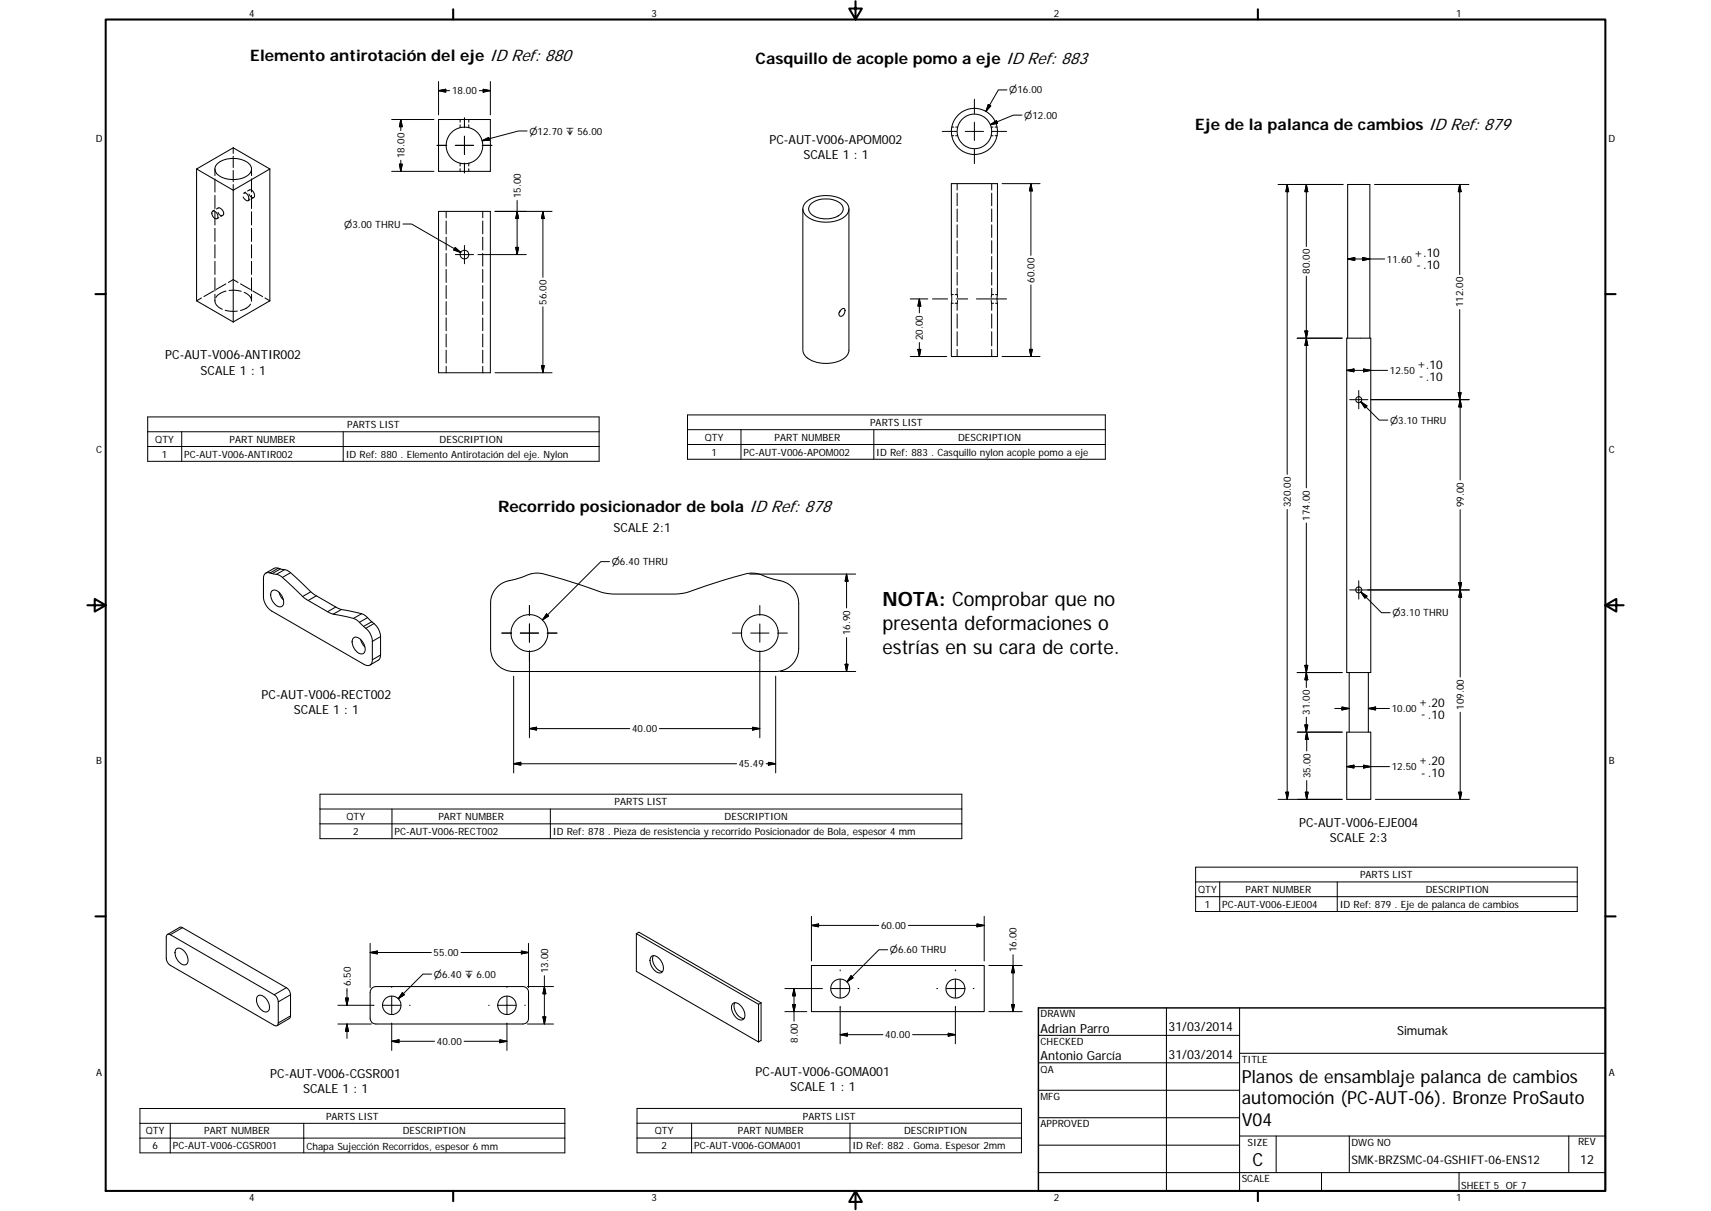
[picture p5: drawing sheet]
<svg xmlns="http://www.w3.org/2000/svg" width="594mm" height="420mm" viewBox="0 0 594 420" stroke-linecap="round" stroke-linejoin="round" font-family="sans-serif">
<g fill="none" stroke="#000" stroke-width=".36">
<path d="M68.3 58.6v45.8M74.6 58.6v2.3M75.4 56.9a9 9 0 0 1 11.4 .2 2.9 2.9 0 0 1-2 4.5 8.9 8.9 0 0 1-9.7-1.6 2.34 2.34 0 0 1 .3-3.1zM81 51.3l12.7 7.3M81 51.3l-12.7 7.3M81 51.3v1.9M81 54.2v3.9M81 59.1v4M87.3 58.6v2.3M93.7 58.6v45.8M93.7 58.6l-12.7 7.4-12.7-7.4M152.3 41.5h18v18h-18z"/>
<path d="M159.8 41.5v.9M159.8 43.3v1M159.8 56.6v1M159.8 58.5v1M162.8 41.5v.9M162.8 43.3v1M162.8 56.6v1M162.8 58.5v1M330.4 44.1h.7M330.4 47.1h.7M331.8 44.1h.7M331.8 47.1h.7"/>
<path d="M344.1 44.1h.7M344.1 47.1h.7M345.5 44.1h.7M345.5 47.1h.7M73.7 73.4a1.57 1.57 0 0 1 2 1.8 .75 .75 0 0 1-.6 .8 .75 .75 0 0 1-.9-.5 1.87 1.87 0 0 1-.5-2.1zM74.5 72.9l-.6 .4M74.6 62.1v4.5M74.6 67.8v4.5M74.6 73.5v4.6M74.6 79.2v4.6M75.7 72.2a1.66 1.66 0 0 1 1.6 .8 1.66 1.66 0 0 1 0 1.7 1.23 1.23 0 0 1-1.6-1M75.8 72.1l-.6 .4"/>
<path d="M76 75.5l-.6 .3M77.3 74.7l-.6 .4M81 64v47.7M84.7 67a1.68 1.68 0 0 1 1.5 .9 1.68 1.68 0 0 1-.2 1.8l-1-.5-.6-.9M85.3 66.7l-.6 .3M86.6 65.9a1.69 1.69 0 0 1 1.5 2.6 1.49 1.49 0 0 1-1.7-1.2M86.6 65.9l-.6 .4M86.8 69.2l-.6 .4M87.3 62.1v4.5M87.3 67.8v4.5M87.3 73.5v4.6M87.3 79.2v4.6"/>
<path d="M88.1 68.5l-.6 .4M152.3 73.3h18v56h-18zM154.9 73.3v2.3M154.9 76.7v4.5M167.6 73.3v2.3M167.6 76.7v4.5M279.8 70.2a11.4 11.4 0 0 1 14.2 .3 3.4 3.4 0 0 1-1.6 5.3 12 12 0 0 1-12.6-1 3 3 0 0 1 0-4.6zM281.6 70.7a8.5 8.5 0 0 1 10.7 .4 2.65 2.65 0 0 1-1.7 4.1 8.8 8.8 0 0 1-9.2-1.2 2.24 2.24 0 0 1 .2-3.3zM294.8 72.5v49a5.6 5.6 0 0 1-5.3 4.3 10.3 10.3 0 0 1-10.3-2.8l-.4-1.5v-49M332.3 63.7v2.2M332.3 67v4.4M332.3 72.5v4.4"/>
<path d="M332.3 78v4.4M344.3 63.7v2.2M344.3 67v4.4M344.3 72.5v4.4M344.3 78v4.4M74.6 84.9v4.6M74.6 90.7v4.5M74.6 96.4v4.5M78.4 98.5l-3.4 1.9M82.7 98l-1.7-1-1.7 1M83.5 98.5l3.4 1.9M87.3 84.9v4.6"/>
<path d="M87.3 90.7v4.5M87.3 96.4v4.5M154.9 82.3v4.5M154.9 87.9v4.5M154.9 93.5v4.5M154.9 99.1v4.5M167.6 82.3v4.5M167.6 87.9v4.5M167.6 93.5v4.5M167.6 99.1v4.5M332.3 83.5v4.4M332.3 89v4.4"/>
<path d="M332.3 94.5v4.4M344.3 83.5v4.4M344.3 89v4.4M344.3 94.5v4.4M68.3 104.4l12.7 7.3M69.9 103.4l-1.6 1M74.2 100.9l-3.4 2M74.6 104.2a3.4 3.4 0 0 0 2.6 3.1M74.6 102.1v2.3M78.2 107.7l2.2 .3 2-.1M78.5 101a5.7 5.7 0 0 0-3.5 2.2M79.5 100.8l2.3-.1 1.9 .4"/>
<path d="M84.8 101.4a3.5 3.5 0 0 1 2.5 3.1M87 105.5a5.2 5.2 0 0 1-3.5 2.2M87.3 102.1v2.3M87.8 100.9l3.4 2M92 103.4l1.7 1M93.7 104.4l-12.7 7.3M154.9 104.7v4.5M154.9 110.3v4.5M154.9 115.9v4.5M167.6 104.7v4.5M167.6 110.3v4.5M167.6 115.9v4.5"/>
<path d="M291.8 107.7l-.5 .8M291.8 107.7a.93 .93 0 0 1 1.5-.4l.1 .4a1.57 1.57 0 0 1-1.9 1.9 1.45 1.45 0 0 1 .3-1.9zM330.3 105.2v18.5h16v-18.5M330.3 102.2v-38.5h16v38.5M330.3 102.2v3M330.3 102.2h.7M330.3 105.2h.7M331.7 102.2h.6M331.7 105.2h.6M332.3 100v2.2M332.3 105.2v2.5M332.3 108.9v5"/>
<path d="M332.3 115.1v4.9M332.3 102.2l.2 1M332.5 104.2l-.2 1M344.2 104.2l.1 1M344.3 105.2h.7M344.3 102.2l-.1 1M344.3 100v2.2M344.3 105.2v2.5M344.3 108.9v5M344.3 115.1v4.9M344.3 102.2h.7M345.7 102.2h.6"/>
<path d="M345.7 105.2h.6M346.3 102.2v3M467.6 117.3h8.3v116h-8.3zM467.9 117.3v-53.3h7.7v53.3M154.9 121.5v4.5M154.9 127.1v2.2M167.6 121.5v4.5M167.6 127.1v2.2M332.3 121.2v2.5M344.3 121.2v2.5M91.9 199.1a2.13 2.13 0 0 1 2.6-.1l.5 .1a4.5 4.5 0 0 1 3 1.2l7.5 7.1 9.7 5.5a28.5 28.5 0 0 1 8.9 2.4l2.5 2.4a6.3 6.3 0 0 1 2.7 4.8v6.4a1.71 1.71 0 0 1-.8 1.9 1.71 1.71 0 0 1-2-.3l-32.2-18.5a6.2 6.2 0 0 1-2.8-4.9v-6.4zM92.3 198.8l2.8-1.6a3.4 3.4 0 0 1 2.7 .3 4.3 4.3 0 0 1 3.1 1.2l8.4 7.7 8.3 4.7 8 1.8a8.3 8.3 0 0 1 3.5 2.8"/>
<path d="M97.4 197.4l-2.9 1.6M98.8 197.7l-2.8 1.6M94.5 205a2.55 2.55 0 0 1 3.3 1.6 2.84 2.84 0 0 1 0 3.9 3.6 3.6 0 0 1-3.7-3.4v-1.4zM96.9 205.5l.6 1.4 .9 1.2M107.9 205.3l-2.8 1.7M109.8 206.7l-2.8 1.6M116.6 210.6l-2.9 1.6M118.5 211.5l-2.8 1.6M127.6 214.3l-2.8 1.6M129.1 215.7l1.9 1.9 .9 2.1 .2 7.6-.4 1.5-3.2 1.9M129.1 215.7l-2.9 1.6M172.6 203.7a9.9 9.9 0 0 1 6.3-2.7l1.1-.3a17.1 17.1 0 0 1 7-1.9 166.2 166.2 0 0 1 22.7 6.9l3.7 .4h20.9l4.5-.6a153 153 0 0 1 21.9-6.7 11.5 11.5 0 0 1 5.9 1.5l1 .4a16.4 16.4 0 0 1 6.4 2.1 8.1 8.1 0 0 1 3.3 6.5v15.7a8 8 0 0 1-8 8h-91a7.9 7.9 0 0 1-8-8v-15.7a7.7 7.7 0 0 1 2.3-5.6z"/>
<path d="M122.8 221.3a2.55 2.55 0 0 1 3.3 1.6 2.59 2.59 0 0 1-.3 4 4.1 4.1 0 0 1-3.2-5.4zM125.2 221.8l.4 1.1 1.1 1.6M468.5 233.3v20.7M475.1 233.3v20.7M467.6 254h8.3v23.3h-8.3zM57.9 324.4l.6-.3 .6 .2 36.1 20.8a3.1 3.1 0 0 1 1.4 2.5v7.3a.86 .86 0 0 1-.4 1 .86 .86 0 0 1-1-.2l-36.1-20.8a3.1 3.1 0 0 1-1.4-2.4zM58.1 324.2l4.3-2.4h.8l36.2 20.9a3 3 0 0 1 1.5 2.4l-.1 7.9-.3 .4-4.3 2.5M61.1 329.4a2.22 2.22 0 0 1 3.2 1.1 3.1 3.1 0 0 1 .3 4.2 3.5 3.5 0 0 1-3.7-3.4l-.1-1.1zM221 323.9l42.4 24.5M221 323.9v13.1l42.4 24.5M221 323.9l.8-.5 42.5 24.5M226.2 331.9a2.95 2.95 0 0 1 3.7 2.3 2.12 2.12 0 0 1-.9 3.4 4.4 4.4 0 0 1-3-5.6z"/>
<path d="M226.9 331.6a4.3 4.3 0 0 0 3.2 5.5M281.7 335h60v16h-60zM89.4 345.7a2.17 2.17 0 0 1 3.2 1.1 3.1 3.1 0 0 1 .3 4.2 3.6 3.6 0 0 1-3.8-3.4v-1.1zM129.2 342.8l1.3-.5h51a2.01 2.01 0 0 1 2 2v9a1.93 1.93 0 0 1-2 2h-51a1.97 1.97 0 0 1-2-2v-9l.1-.7zM254.5 348.2a2.48 2.48 0 0 1 3.3 1.5 2.96 2.96 0 0 1 0 4.1 4.1 4.1 0 0 1-3.8-4.3zM255.2 347.9a4.3 4.3 0 0 0 3.2 5.5M263.4 348.4v13.1M264.3 347.9l-.9 .5M264.3 347.9v13.1l-.9 .5M360.5 359.2h69.9M405 349.7v63.5M430.4 349.7v63.5"/>
<path d="M360.5 368.7h69.9M360.5 378.3h69.9M430.4 365.4h127M360.5 387.8h69.9M360.5 397.3h69.9M430.4 394.1h127M443.1 394.1v12.7M468.5 394.1v12.7M544.7 394.1v12.7M360.5 406.8h196.9M458.8 406.8v6.4M506.6 406.8v6.4"/>
<circle cx="161.3" cy="50.5" r="6.4"/>
<circle cx="338.3" cy="45.6" r="8"/>
<circle cx="338.3" cy="45.6" r="6"/>
<circle cx="161.3" cy="88.3" r="1.5"/>
<circle cx="471.8" cy="138.7" r="1.04"/>
<circle cx="183.8" cy="219.6" r="6.4"/>
<circle cx="263.8" cy="219.6" r="6.4"/>
<circle cx="471.8" cy="204.7" r="1.04"/>
<circle cx="136" cy="348.8" r="3.2"/>
<circle cx="176" cy="348.8" r="3.2"/>
<circle cx="291.7" cy="343" r="3.3"/>
<circle cx="331.7" cy="343" r="3.3"/>
</g>
<g fill="none" stroke="#000" stroke-width=".35">
<path d="M152.3 28.3v11.6M152.3 31.5l2.5-.5v1zM152.3 31.5h3.8M166.4 31.5h3.9M167.8 31l2.5 .5-2.5 .5zM170.3 28.3v11.6M338.3 34.4v5M343.1 36.2l.9 .5-1.7 2zM349.6 31.2h-3l-4.3 7.5M354.8 39.9h-3l-7.9 3.4M136 41.5h14.7M136 59.5h14.7"/>
<path d="M138.7 57h1l-.5 2.5zM139.2 41.5v3.8M139.2 41.5l.5 2.5h-1zM139.2 55.6v3.9M151.7 50.4h3.4M158.1 50.4h6.3M161.3 40.9v3.4M161.3 47.3v6.3M161.3 56.6v3.4M167.4 48.8l2.3-1.1 .3 .9zM167.4 50.4h3.4M183 45.4h-3l-12.6 3.4"/>
<path d="M327.1 45.6h5.1M335.1 45.6h6.4M338.3 42.4v6.4M338.3 51.8v5M343.9 43.3l2.1-1.5 .4 1zM344.5 45.6h5M139.9 77.7h3l17.1 9.9M171.9 73.3h19.8M179.6 69.6v18.7M179.6 73.3l.5 2.5h-1zM188.5 73.3v22.9M188.5 73.3l.5 2.5h-1z"/>
<path d="M347.9 63.7h13.2M357.9 63.7v24.9M357.9 63.7l.5 2.5h-1zM443.8 64h22.5M446.9 64v100.6M446.9 64l.5 2.5h-.9zM453.6 64v21.5M453.6 64l.5 2.5h-1zM477.2 64h32.8M506.8 64v31.3M506.8 64l.5 2.5h-1zM158 85.9l2 1.7-2.4-.9z"/>
<path d="M158.1 88.3h6.3M161.3 85.2v6.3M165.9 88.3h16.8M179.1 85.8h1l-.5 2.5zM357.9 98.9v24.8M453.6 95.8v73.4M467.9 89.9l2.5-.5v1zM467.9 89.9h12.9M473.2 89.4l2.4 .5-2.4 .5zM188.5 106.4v22.9M316 103.7h6.1M319.2 103.7v4.9"/>
<path d="M319.2 118.9v4.8M319.2 103.7l.5 2.5h-1zM323.8 103.7h5.2M332 103.7h4M339 103.7h10.5M450.4 117.3h15.6M453.1 114.8h1l-.5 2.5zM453.6 117.3l.5 2.5h-1zM506.8 107.4v31.3M171.9 129.3h19.8M188 126.8h1l-.5 2.5zM316 123.7h12.7"/>
<path d="M318.7 121.2h1l-.5 2.5zM347.9 123.7h13.2M357.4 121.2h1l-.5 2.5zM467.6 128.5l2.5-.5v1zM467.6 128.5h14.2M468.6 138.7h6.4M471.8 135.5v6.3M472.5 139.4l2.1 1.4-.7 .7zM472.5 139.4l6.4 6.4h3M473.4 128l2.5 .5-2.5 .5zM476 138.7h34.2M506.3 136.2h1l-.5 2.5z"/>
<path d="M507 138.7v27.8M507 138.7l.5 2.5h-1zM51.3 144.7h156.7v15.4h-156.7zM51.3 149.8h156.7M51.3 154.9h156.7M63.1 149.8v10.3M119.2 149.8v10.3M238.7 144h145.1v15.3h-145.1zM238.7 149.1h145.1M238.7 154.2h145.1M257.3 149.1v10.2M303.4 149.1v10.2"/>
<path d="M446.9 176.8v100.5M507 176.8v58.1M96.6 197.1l-2.8 1.7M100.9 198.7l-2.9 1.6M211.6 194.9h-3l-20.3 20.2M260.3 199.2h36.8M293.9 199.2v11.7M293.9 199.2l.5 2.5h-1zM453.6 181.4v57.1M125.6 212.9l-2.9 1.7M129.9 216.3l-2.9 1.7M174.2 219.6h3.4"/>
<path d="M180.7 219.6h6.3M183.8 210.1v3.4M183.8 216.5v6.3M189.8 213l.7 .7-2.2 1.4zM190 219.6h3.4M254.2 219.6h3.4M260.6 219.6h6.4M263.8 210.1v3.4M263.8 216.5v6.3M270 219.6h3.4M468.6 204.7h41.6M471.8 201.5v6.4"/>
<path d="M472.5 205.4l2.1 1.4-.7 .7zM472.5 205.4l7.2 7.2h3M506.5 202.2h1l-.5 2.5zM507 204.7l.5 2.5h-1zM132.1 220.9l-2.8 1.6M132.1 227.3l-2.8 1.6M178.3 234.6v33.6M183.8 225.8v30.2M263.8 225.8v30.2M269.3 234.6v33.6M270.9 233h26.2M293.4 230.5h1l-.5 2.5z"/>
<path d="M293.9 221.2v11.8M450.4 233.3h15.6M453.1 230.8h1l-.5 2.5zM453.6 233.3l.5 2.6h-1zM183.8 252.8l2.5-.5v1zM183.8 252.8h34.9M229 252.8h34.8M261.3 252.3l2.5 .5-2.5 .5zM453.1 251.5h1l-.5 2.5zM453.6 248.8v5.2M453.7 254l.5 2.5h-1zM453.7 254v6.5"/>
<path d="M463.4 245.8h5.1M465.9 245.3l2.6 .5-2.6 .5zM466 254h-15.6M475.1 245.8l2.5-.5v1zM475.1 245.8h7.3M507 247.1v30.2M111.1 275.5h222.9v15.5h-222.9zM178.3 265l2.5-.5v1zM178.3 265h77.4M266 265h3.3M266.8 264.5l2.5 .5-2.5 .5zM443.8 277.3h22.2"/>
<path d="M446.5 274.8h.9l-.5 2.5zM453.2 274.8h1l-.5 2.5zM453.7 270.8v6.5M467.6 266l2.5-.5v1zM467.6 266h14.8M473.4 265.5l2.5 .5-2.5 .5zM477.5 277.3h32.7M506.5 274.8h1l-.5 2.5zM111.1 280.7h222.9M111.1 285.8h222.9M136.1 280.7v10.3M191.1 280.7v10.3"/>
<path d="M281.7 317.9v15.5M341.7 317.9v15.5M415.1 300.9h132.5v15.4h-132.5zM415.1 306h132.5M415.1 311.1h132.5M423.5 306v10.3M464.3 306v10.3M63.4 321.9l-4.3 2.4M128.5 330.5l2.5-.5v1zM128.5 327.3v15.4M149.8 330.5h-21.3M149.8 338h-3l-8.5 8.5"/>
<path d="M160.1 330.5h23.4M181 330l2.5 .5-2.5 .5zM183.5 327.3v15.4M189 338.5v16.8M281.7 321.1l2.5-.5v1zM281.7 321.1h23.4M291.7 336.5v.3M291.7 339.8v6.4M295.5 338.5l.7 .8-2.1 1.4zM308.2 329.5h-3l-11.1 11.2M315.4 321.1h26.3M331.7 336.5v.3"/>
<path d="M331.7 339.8v6.4M339.2 320.6l2.5 .5-2.5 .5zM343.3 335h11.6M351.7 331.2v19.8M351.7 335l.5 2.5h-1zM99.4 342.7l-4.2 2.4M100.9 352.5l-4.3 2.4M100.9 345.1l-4.3 2.5M117.3 355.3h11.6M117.3 348.8h12.6M120 346.3h1l-.5 2.5zM120.5 343v5.8"/>
<path d="M120.5 355.3v5M120.5 355.3l.5 2.5h-1zM132.8 348.8h6.4M136 342.4v.2M136 345.6v6.4M136 355v9.4M139.7 344.4l.7 .7-2.1 1.4zM142.2 348.8h.2M169.6 348.8h.3M172.8 348.8h6.4M176 342.4v.2M176 345.6v6.4"/>
<path d="M176 355v9.4M182.2 348.8h.2M183.1 342.3h9.1M183.1 355.3h9.1M188.5 352.8h1l-.5 2.5zM189 342.3l.5 2.5h-1zM272.5 351h7.6M275.2 348.5h1l-.5 2.5zM275.7 343v11.3M275.7 343l.5 2.5h-1zM285.6 343h-13.1M288.5 343h6.4"/>
<path d="M291.7 359l2.5-.5v1zM291.7 359h14.9M291.7 349.2v13M297.9 343h.3M316.9 359h14.8M325.2 343h.4M328.5 343h6.4M329.2 358.5l2.5 .5-2.5 .5zM331.7 349.2v13M337.9 343h.3M343.3 351h11.6M351.2 348.5h1l-.5 2.5z"/>
<path d="M136 361.3l2.5-.5v1zM136 361.3h14.9M173.5 360.8l2.5 .5-2.5 .5zM176 361.3h-14.8M48.6 394.9h147.5M48.6 389.7h147.5M48.6 384.6h147.5v15.4h-147.5zM59.1 389.7v10.3M105.5 389.7v10.3M221.2 384.6h133.5v15.4h-133.5zM221.2 389.7h133.5M221.2 394.8h133.5"/>
<path d="M240.1 389.7v10.3M295.1 389.7v10.3"/>
</g>
<g fill="none" stroke="#000" stroke-width=".71">
<path d="M36.7 6.8h520.7v406.4h-520.7zM157.3 3.2v3.6M297 .4v6.4l-2.2-3.8h4.5l-2.3 3.8M436.7 3.2v3.6M33.1 102h3.6M557.4 102h3.6M30.3 210h6.4l-3.8-2.2v4.4l3.8-2.2M557.4 210l3.8 2.2v-4.4l-3.8 2.2h6.3M33.1 317.9h3.6M557.4 317.9h3.6M157.3 413.2v3.6M297 413.2l2.3 3.8h-4.5l2.2-3.8v6.3"/>
<path d="M436.7 413.2v3.6"/>
</g>
<path d="M360.5 349.7h196.9v63.5h-196.9z" fill="none" stroke="#000" stroke-width=".51"/>
<g fill="#000" stroke="#000" stroke-width=".35">
<path d="M152.3 31.5l2.5-.5v1zM167.8 31l2.5 .5-2.5 .5zM343.1 36.2l.9 .5-1.7 2zM138.7 57h1l-.5 2.5zM139.2 41.5l.5 2.5h-1zM167.4 48.8l2.3-1.1 .3 .9zM343.9 43.3l2.1-1.5 .4 1zM179.6 73.3l.5 2.5h-1zM188.5 73.3l.5 2.5h-1zM357.9 63.7l.5 2.5h-1zM446.9 64l.5 2.5h-.9zM453.6 64l.5 2.5h-1z"/>
<path d="M506.8 64l.5 2.5h-1zM158 85.9l2 1.7-2.4-.9zM179.1 85.8h1l-.5 2.5zM467.9 89.9l2.5-.5v1zM473.2 89.4l2.4 .5-2.4 .5zM319.2 103.7l.5 2.5h-1zM453.1 114.8h1l-.5 2.5zM453.6 117.3l.5 2.5h-1zM188 126.8h1l-.5 2.5zM318.7 121.2h1l-.5 2.5zM357.4 121.2h1l-.5 2.5zM467.6 128.5l2.5-.5v1z"/>
<path d="M473.4 128l2.5 .5-2.5 .5zM506.3 136.2h1l-.5 2.5zM472.5 139.4l2.1 1.4-.7 .7zM507 138.7l.5 2.5h-1zM189.8 213l.7 .7-2.2 1.4zM293.9 199.2l.5 2.5h-1zM472.5 205.4l2.1 1.4-.7 .7zM506.5 202.2h1l-.5 2.5zM507 204.7l.5 2.5h-1zM293.4 230.5h1l-.5 2.5zM453.1 230.8h1l-.5 2.5zM453.6 233.3l.5 2.6h-1z"/>
<path d="M183.8 252.8l2.5-.5v1zM261.3 252.3l2.5 .5-2.5 .5zM453.1 251.5h1l-.5 2.5zM453.7 254l.5 2.5h-1zM465.9 245.3l2.6 .5-2.6 .5zM475.1 245.8l2.5-.5v1zM178.3 265l2.5-.5v1zM266.8 264.5l2.5 .5-2.5 .5zM446.5 274.8h.9l-.5 2.5zM453.2 274.8h1l-.5 2.5zM467.6 266l2.5-.5v1zM473.4 265.5l2.5 .5-2.5 .5z"/>
<path d="M506.5 274.8h1l-.5 2.5zM128.5 330.5l2.5-.5v1zM181 330l2.5 .5-2.5 .5zM281.7 321.1l2.5-.5v1zM295.5 338.5l.7 .8-2.1 1.4zM339.2 320.6l2.5 .5-2.5 .5zM351.7 335l.5 2.5h-1zM120 346.3h1l-.5 2.5zM120.5 355.3l.5 2.5h-1zM139.7 344.4l.7 .7-2.1 1.4zM188.5 352.8h1l-.5 2.5zM189 342.3l.5 2.5h-1z"/>
<path d="M275.2 348.5h1l-.5 2.5zM275.7 343l.5 2.5h-1zM291.7 359l2.5-.5v1zM329.2 358.5l2.5 .5-2.5 .5zM351.2 348.5h1l-.5 2.5zM136 361.3l2.5-.5v1zM173.5 360.8l2.5 .5-2.5 .5z"/>
</g>
<g font-size="6.9">
<text x="306.4" y="210.4">NOTA: Comprobar que no</text>
<text x="306.4" y="218.6">presenta deformaciones o</text>
<text x="306.4" y="226.8">estrías en su cara de corte.</text>
</g>
<g font-size="6.3">
<text x="431.1" y="375.7">Planos de ensamblaje palanca de cambios</text>
<text x="431.1" y="383.2">automoción (PC-AUT-06). Bronze ProSauto</text>
<text x="431.1" y="390.7">V04</text>
<text x="434.8" y="404.7">C</text>
</g>
<g font-size="5.5">
<text x="86.9" y="21.3">Elemento antirotación del ejeID Ref: 880</text>
<text x="262.3" y="22.1">Casquillo de acople pomo a ejeID Ref: 883</text>
<text x="415" y="45.1">Eje de la palanca de cambiosID Ref: 879</text>
<text x="172.9" y="177.8">Recorrido posicionador de bola ID Ref: 878</text>
</g>
<g font-size="4.4">
<text x="267.2" y="50">PC-AUT-V006-APOM002</text>
<text x="278.9" y="55.3">SCALE 1 : 1</text>
<text x="57.4" y="124.7">PC-AUT-V006-ANTIR002</text>
<text x="69.7" y="130">SCALE 1 : 1</text>
<text x="213" y="184.4">SCALE 2:1</text>
<text x="90.8" y="242.5">PC-AUT-V006-RECT002</text>
<text x="102" y="247.7">SCALE 1 : 1</text>
<text x="451.1" y="287.1">PC-AUT-V006-EJE004</text>
<text x="461.8" y="292.3">SCALE 2:3</text>
<text x="361.3" y="358.4">Adrian Parro</text>
<text x="405.8" y="357.8">31/03/2014</text>
<text x="485.1" y="359.2">Simumak</text>
<text x="361.3" y="367.9">Antonio García</text>
<text x="405.8" y="367.3">31/03/2014</text>
<text x="93.8" y="374.1">PC-AUT-V006-CGSR001</text>
<text x="262.4" y="373.3">PC-AUT-V006-GOMA001</text>
<text x="105.2" y="379.3">SCALE 1 : 1</text>
<text x="274.4" y="378.6">SCALE 1 : 1</text>
<text x="548.7" y="404">12</text>
</g>
<g font-size="4.2">
<text x="491" y="89.1">+.10</text>
<text x="491.8" y="93.3">- .10</text>
<text x="492" y="127.7">+.10</text>
<text x="492.8" y="132">- .10</text>
<text x="492.7" y="245">+.20</text>
<text x="493.5" y="249.3">- .10</text>
<text x="492.7" y="265.2">+.20</text>
<text x="493.5" y="269.4">- .10</text>
</g>
<text font-size="4.1" x="469.2" y="403.8">SMK-BRZSMC-04-GSHIFT-06-ENS12</text>
<g font-size="3.5">
<text x="86.6" y="5.8">4</text>
<text x="226.3" y="5.8">3</text>
<text x="365.9" y="5.8">2</text>
<text x="505.6" y="5.8">1</text>
<text x="156.9" y="32.7">18.00</text>
<text x="33.2" y="49.4">D</text>
<text x="558.5" y="49.4">D</text>
<text x="140.5" y="54.8" transform="rotate(-90 140.5 54.8)">18.00</text>
<text x="180.8" y="68.8" transform="rotate(-90 180.8 68.8)">15.00</text>
<text x="454.8" y="95" transform="rotate(-90 454.8 95)">80.00</text>
<text x="481.6" y="91.2">11.60</text>
<text x="359.2" y="98.1" transform="rotate(-90 359.2 98.1)">60.00</text>
<text x="189.8" y="105.7" transform="rotate(-90 189.8 105.7)">56.00</text>
<text x="508.1" y="106.6" transform="rotate(-90 508.1 106.6)">112.00</text>
<text x="320.5" y="118.1" transform="rotate(-90 320.5 118.1)">20.00</text>
<text x="482.6" y="129.8">12.50</text>
<text x="120.5" y="148.5">PARTS LIST</text>
<text x="302.1" y="147.8">PARTS LIST</text>
<text x="53.9" y="153.6">QTY</text>
<text x="79.7" y="153.6">PART NUMBER</text>
<text x="152.6" y="153.6">DESCRIPTION</text>
<text x="244.7" y="153">QTY</text>
<text x="268.9" y="152.9">PART NUMBER</text>
<text x="332.6" y="153">DESCRIPTION</text>
<text x="33.4" y="157.3">C</text>
<text x="56.2" y="158.8">1</text>
<text x="64" y="158.8">PC-AUT-V006-ANTIR002</text>
<text x="120.1" y="158.9">ID Ref: 880 . Elemento Antirotación del eje. Nylon</text>
<text x="247.1" y="158.1">1</text>
<text x="258.2" y="158.1">PC-AUT-V006-APOM002</text>
<text x="304.3" y="158.1">ID Ref: 883 . Casquillo nylon acople pomo a eje</text>
<text x="558.6" y="157.3">C</text>
<text x="448.2" y="176" transform="rotate(-90 448.2 176)">320.00</text>
<text x="508.2" y="176" transform="rotate(-90 508.2 176)">99.00</text>
<text x="454.8" y="180.7" transform="rotate(-90 454.8 180.7)">174.00</text>
<text x="295.2" y="220.4" transform="rotate(-90 295.2 220.4)">16.90</text>
<text x="454.8" y="248" transform="rotate(-90 454.8 248)">31.00</text>
<text x="483.2" y="247.1">10.00</text>
<text x="508.2" y="246.3" transform="rotate(-90 508.2 246.3)">109.00</text>
<text x="219.5" y="254.1">40.00</text>
<text x="33.4" y="265.2">B</text>
<text x="256.5" y="266.2">45.49</text>
<text x="483.2" y="267.3">12.50</text>
<text x="558.6" y="265.2">B</text>
<text x="455" y="270" transform="rotate(-90 455 270)">35.00</text>
<text x="213.4" y="279.4">PARTS LIST</text>
<text x="120.3" y="284.5">QTY</text>
<text x="152.2" y="284.5">PART NUMBER</text>
<text x="251.6" y="284.5">DESCRIPTION</text>
<text x="122.7" y="289.7">2</text>
<text x="137" y="289.7">PC-AUT-V006-RECT002</text>
<text x="192" y="289.7">ID Ref: 878 . Pieza de resistencia y recorrido Posicionador de Bola, espesor 4 mm</text>
<text x="472.2" y="304.7">PARTS LIST</text>
<text x="416" y="309.8">QTY</text>
<text x="432.5" y="309.8">PART NUMBER</text>
<text x="495" y="309.8">DESCRIPTION</text>
<text x="418.3" y="315">1</text>
<text x="424.4" y="315">PC-AUT-V006-EJE004</text>
<text x="465.2" y="315">ID Ref: 879 . Eje de palanca de cambios</text>
<text x="305.9" y="322.3">60.00</text>
<text x="150.6" y="331.7">55.00</text>
<text x="353" y="330.4" transform="rotate(-90 353 330.4)">16.00</text>
<text x="190.3" y="337.7" transform="rotate(-90 190.3 337.7)">13.00</text>
<text x="121.8" y="342.2" transform="rotate(-90 121.8 342.2)">6.50</text>
<text x="361.3" y="353">DRAWN</text>
<text x="151.7" y="362.5">40.00</text>
<text x="277" y="361.9" transform="rotate(-90 277 361.9)">8.00</text>
<text x="307.4" y="360.2">40.00</text>
<text x="361.3" y="362.5">CHECKED</text>
<text x="431.1" y="368.7">TITLE</text>
<text x="33.4" y="373.2">A</text>
<text x="361.3" y="372.1">QA</text>
<text x="558.6" y="373.2">A</text>
<text x="361.3" y="381.6">MFG</text>
<text x="113.2" y="388.4">PARTS LIST</text>
<text x="278.8" y="388.4">PARTS LIST</text>
<text x="50.6" y="393.6">QTY</text>
<text x="70.9" y="393.6">PART NUMBER</text>
<text x="139.9" y="393.6">DESCRIPTION</text>
<text x="227.4" y="393.6">QTY</text>
<text x="256.2" y="393.6">PART NUMBER</text>
<text x="313.9" y="393.6">DESCRIPTION</text>
<text x="361.3" y="391.2">APPROVED</text>
<text x="52.9" y="398.7">6</text>
<text x="60" y="398.7">PC-AUT-V006-CGSR001</text>
<text x="106.4" y="398.8">Chapa Sujección Recorridos, espesor 6 mm</text>
<text x="229.7" y="398.7">2</text>
<text x="241" y="398.7">PC-AUT-V006-GOMA001</text>
<text x="296" y="398.7">ID Ref: 882 . Goma. Espesor 2mm</text>
<text x="433.2" y="397.5">SIZE</text>
<text x="469.2" y="397.5">DWG NO</text>
<text x="547.9" y="397.4">REV</text>
<text x="431.1" y="410.2">SCALE</text>
<text x="507.3" y="412.4">SHEET 5 OF 7</text>
<text x="86.6" y="416.7">4</text>
<text x="226.3" y="416.7">3</text>
<text x="365.9" y="416.7">2</text>
<text x="505.6" y="416.7">1</text>
</g>
<g font-size="3.3">
<text x="350.4" y="32.4">⌀16.00</text>
<text x="355.6" y="41.1">⌀12.00</text>
<text x="183.8" y="46.7">⌀12.70 ↧ 56.00</text>
<text x="119.5" y="79">⌀3.00 THRU</text>
<text x="482.7" y="147">⌀3.10 THRU</text>
<text x="212.4" y="196.1">⌀6.40 THRU</text>
<text x="483.5" y="213.8">⌀3.10 THRU</text>
<text x="309" y="330.8">⌀6.60 THRU</text>
<text x="150.7" y="339.2">⌀6.40 ↧ 6.00</text>
</g>
</svg>
